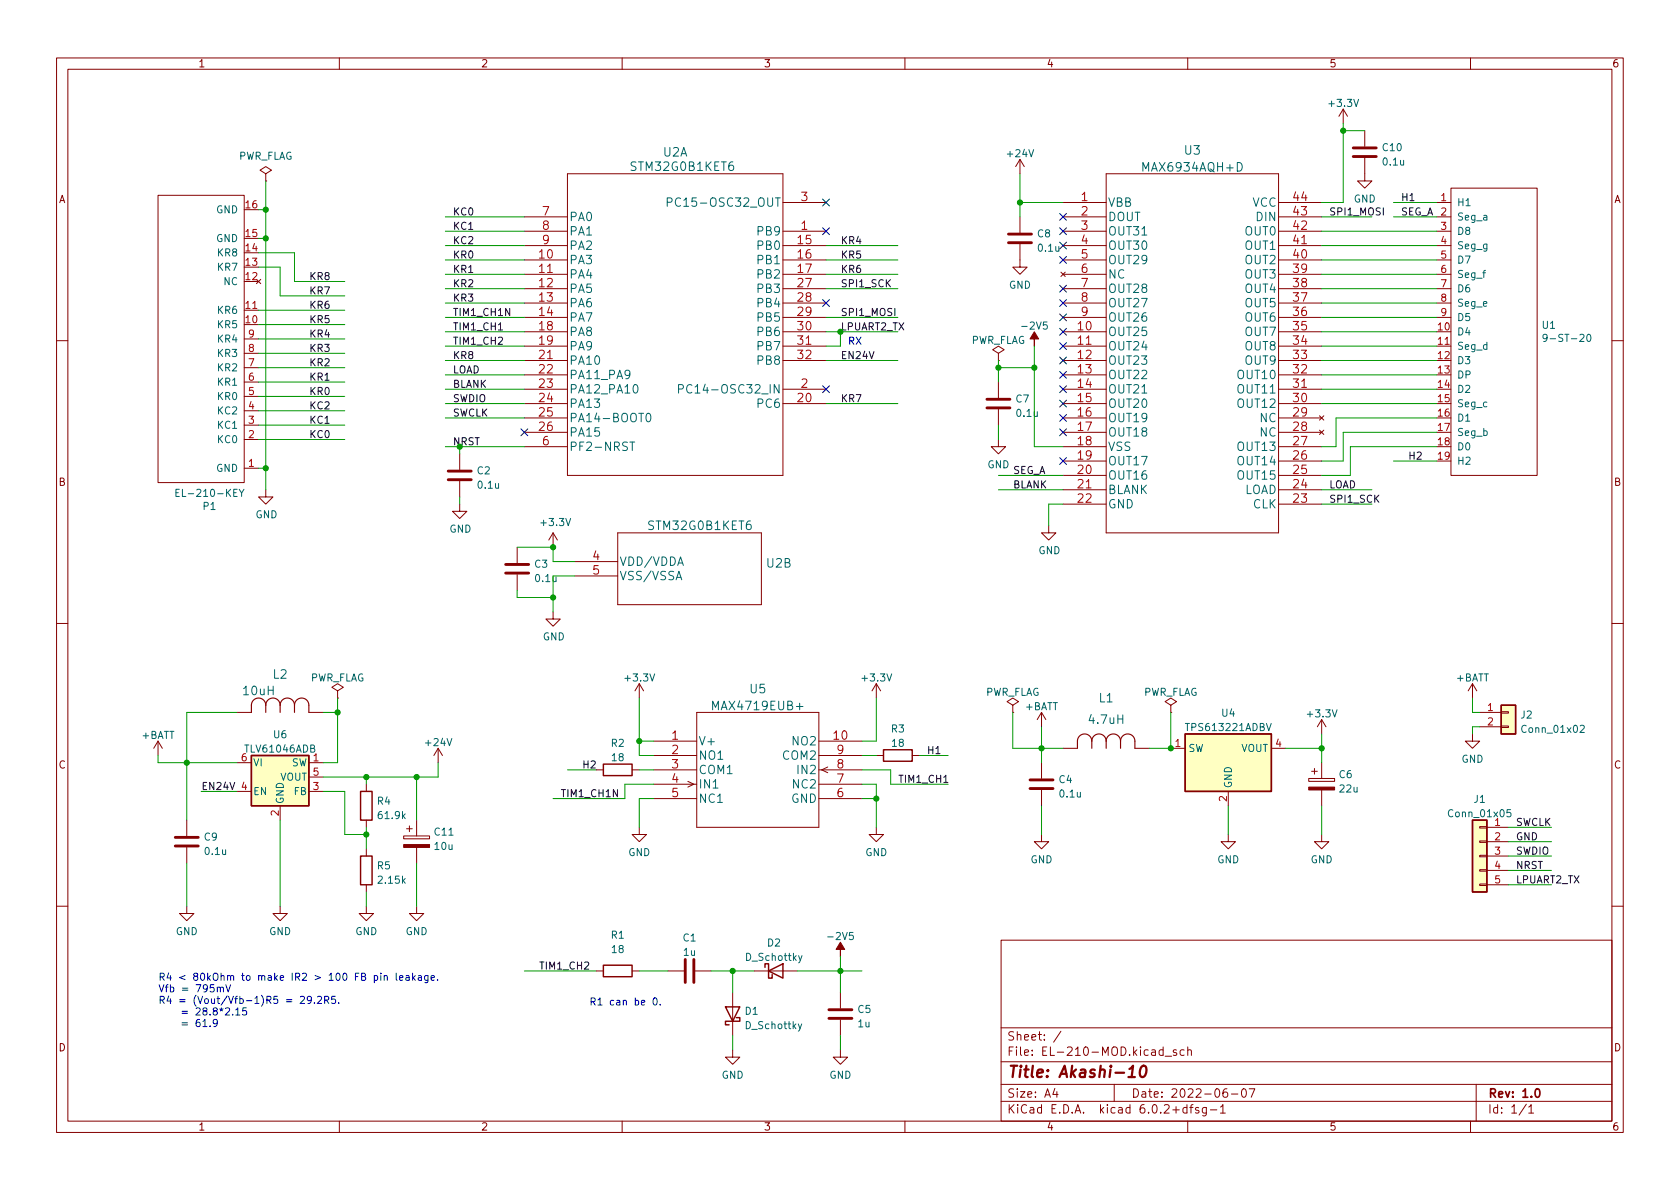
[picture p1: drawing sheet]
<svg xmlns="http://www.w3.org/2000/svg" width="297mm" height="210mm" viewBox="0 0 297 210" stroke-linecap="round" stroke-linejoin="round" font-family="sans-serif">
<g fill="none" stroke="#840000" stroke-width=".18">
<path d="M10 10.2h277v190.1h-277zM12 12.2h273v186.1h-273zM60 10.2v2M110 10.2v2M160 10.2v2M210 10.2v2M237.5 19.3l-.8 1.3M237.5 19.3v2.5M237.5 19.3l.8 1.3M260 10.2v2M27.9 34.5h15.3v50.8h-15.3zM47 30.7l1-.6-1-.6-1 .6 1 .6v1.3"/>
<path d="M47 32h.1M92.7 38.3h7.6M100.3 30.7h38.1v53.4h-38.1zM138.4 35.8h7.6M180.3 28.2v2.5M180.3 38.3v2.8M180.3 28.2l-.7 1.3M180.3 28.2l.8 1.3M188 35.8h7.6M188 38.3h7.6M195.6 30.7h30.5v63.5h-30.5zM226.1 35.8h7.6"/>
<path d="M226.1 38.3h7.6M241.3 27.9v4.1h1.3l-1.3 1.3-1.3-1.3h1.3M241.3 23.1v2.8M254 35.8h2.5M254 38.3h2.5M256.5 33.3h15.3v50.8h-15.3zM43.2 54.9h2.5M43.2 59.9h2.5M45.3 49.4l.8 .8M46.1 49.4l-.8 .8M92.7 40.9h7.6M92.7 43.4h7.6"/>
<path d="M92.7 46h7.6M92.7 48.5h7.6M92.7 51h7.6M92.7 53.6h7.6M92.7 56.1h7.6M92.7 58.7h7.6M138.4 40.9h7.6M138.4 43.4h7.6M138.4 46h7.6M138.4 48.5h7.6M138.4 51h7.6M138.4 53.6h7.6"/>
<path d="M138.4 56.1h7.6M138.4 58.7h7.6M180.3 43.2v4h1.3l-1.3 1.3-1.2-1.3h1.2M187.6 48.1l.7 .8M188 40.9h7.6M188 43.4h7.6M188 46h7.6M188 48.5h7.6M188 51h7.6M188 53.6h7.6M188 56.1h7.6M188 58.7h7.6"/>
<path d="M188.3 48.1l-.7 .8M226.1 40.9h7.6M226.1 43.4h7.6M226.1 46h7.6M226.1 48.5h7.6M226.1 51h7.6M226.1 53.6h7.6M226.1 56.1h7.6M226.1 58.7h7.6M254 40.9h2.5M254 43.4h2.5M254 46h2.5"/>
<path d="M254 48.5h2.5M254 51h2.5M254 53.6h2.5M254 56.1h2.5M10 60.2h2M43.2 77.7h2.5M43.2 75.2h2.5M43.2 72.6h2.5M43.2 70.1h2.5M43.2 67.6h2.5M43.2 65h2.5M43.2 62.5h2.5"/>
<path d="M92.7 61.2h7.6M92.7 63.7h7.6M92.7 66.3h7.6M92.7 68.8h7.6M92.7 71.4h7.6M92.7 73.9h7.6M92.7 76.4h7.6M92.7 79h7.6M138.4 61.2h7.6M138.4 63.7h7.6M138.4 68.8h7.6M138.4 71.4h7.6"/>
<path d="M176.5 62.5l1-.7-1-.6-1 .6 1 .7v1.2M176.5 63.7h.1M176.5 77.7v1.3h1.3l-1.3 1.3-1.2-1.3h1.2M176.5 67.6v2.8M176.5 72.4v2.8M188 61.2h7.6M188 63.7h7.6M188 66.3h7.6M188 68.8h7.6M188 71.4h7.6M188 73.9h7.6M188 76.4h7.6"/>
<path d="M188 79h7.6M226.1 61.2h7.6M226.1 63.7h7.6M226.1 66.3h7.6M226.1 68.8h7.6M226.1 71.4h7.6M226.1 73.9h7.6M226.1 76.4h7.6M226.1 79h7.6M233.3 76.1l.8 .7M233.3 73.5l.8 .8M234.1 76.1l-.8 .7"/>
<path d="M234.1 73.5l-.8 .8M254 61.2h2.5M285 60.2h2M43.2 82.8h2.5M47 86.6v1.3h1.3l-1.3 1.2-1.3-1.2h1.3M81.3 89.1v1.3h1.2l-1.2 1.3-1.3-1.3h1.3M81.3 80.3v2.8M81.3 85.1v2.8M91.4 96.8v2.8M97.8 94.2l-.8 1.3M97.8 94.2v2.6M97.8 94.2l.8 1.3"/>
<path d="M101.6 99.3h7.6M109.2 94.2h25.4v12.7h-25.4zM185.4 93v1.2h1.3l-1.3 1.3-1.3-1.3h1.3M188 81.5h7.6M188 84.1h7.6M188 86.6h7.6M188 89.1h7.6M226.1 81.5h7.6M226.1 84.1h7.6M226.1 86.6h7.6M226.1 89.1h7.6M10 110.2h2"/>
<path d="M91.4 101.6v2.8M97.8 108.2v1.3h1.3l-1.3 1.2-1.3-1.2h1.3M101.6 101.8h7.6M285 110.2h2M27.9 131.1l-.7 1.2M27.9 131.1v2.5M27.9 131.1l.8 1.2M41.9 126h2.5M41.9 134.9h2.5M41.9 139.9h2.5M54.6 126h2.5M54.6 134.9h2.5"/>
<path d="M54.6 139.9h2.5M54.6 137.4h2.5M59.7 122.2l1-.7-1-.6-1 .6 1 .7v1.2M59.7 123.4h.1M64.8 138.7v1.2M77.5 132.3l-.8 1.3M77.5 132.3v2.6M77.5 132.3l.7 1.3M105.4 136.1h1.3M111.8 136.1h1.2M113 120.9l-.7 1.3M113 120.9v2.5"/>
<path d="M113 120.9l.8 1.3M115.6 131.1h7.6M115.6 133.6h7.6M115.6 136.1h7.6M115.6 138.7h7.6M121.6 138.2l1.1 .5-1.1 .5M123.2 126h21.6v20.3h-21.6zM144.8 131.1h7.6M144.8 133.6h7.6M144.8 136.1h7.6M144.8 138.7h7.6M146.4 135.6l-1.1 .5 1.1 .5"/>
<path d="M154.9 120.9l-.7 1.3M154.9 120.9v2.5M154.9 120.9l.8 1.3M154.9 133.6h1.3M161.3 133.6h1.3M179.1 124.7l1-.6-1-.7-1 .7 1 .6v1.3M179.1 126h.1M184.1 126l-.7 1.2M184.1 126v2.5M184.1 134.9v2.8M184.1 139.7v2.8M184.1 126l.8 1.2"/>
<path d="M188 132.3h2.5M200.7 132.3h2.5M207 124.7l1-.6-1-.7-1 .7 1 .6v1.3M207 126h.1M207 132.3h2.5M217.2 139.9v2.6M224.8 132.3h2.5M231.4 137.7h4.6v.5h-4.6zM231.9 136.4h1M232.4 135.9v1M233.7 127.2l-.8 1.3M233.7 127.2v2.6"/>
<path d="M233.7 134.9v2.8M233.7 139.7v2.8M233.7 127.2l.7 1.3M260.3 129.8v1.3h1.3l-1.3 1.2-1.2-1.2h1.2M260.3 120.9l-.7 1.3M260.3 120.9v2.5M260.3 120.9l.8 1.3M261.6 126h3.8M261.6 128.5h3.8M265.4 128.4h1.3v.2h-1.3zM265.4 125.9h1.3v.2h-1.3zM33 145v2.8"/>
<path d="M33 149.9v2.7M49.5 142.5v2.5M64.8 145v1.3M64.8 150.1v1.3M64.8 156.5v1.2M71.4 147.8h4.5v.5h-4.5zM71.9 146.6h1M72.4 146v1.1M73.7 145v2.8M73.7 149.9v2.7M113 146.3v1.3h1.3l-1.3 1.2-1.2-1.2h1.2M115.6 141.2h7.6"/>
<path d="M144.8 141.2h7.6M154.9 146.3v1.3h1.3l-1.3 1.2-1.2-1.2h1.2M184.1 147.6v1.2h1.3l-1.3 1.3-1.2-1.3h1.2M217.2 147.6v1.2h1.2l-1.2 1.3-1.3-1.3h1.3M233.7 147.6v1.2h1.2l-1.2 1.3-1.3-1.3h1.3M261.6 156.3h1.3v.3h-1.3zM261.6 153.8h1.3v.2h-1.3zM261.6 151.3h1.3v.2h-1.3zM261.6 148.7h1.3v.3h-1.3zM261.6 146.2h1.3v.2h-1.3zM262.9 146.3h3.8M262.9 148.8h3.8"/>
<path d="M262.9 151.4h3.8M262.9 153.9h3.8M262.9 156.5h3.8M10 160.2h2M33 160.3v1.2h1.3l-1.3 1.3-1.3-1.3h1.3M49.5 160.3v1.2h1.3l-1.3 1.3-1.2-1.3h1.2M64.8 160.3v1.2h1.2l-1.2 1.3-1.3-1.3h1.3M73.7 160.3v1.2h1.2l-1.2 1.3-1.3-1.3h1.3M105.4 171.7h1.3M111.8 171.7h1.2M118.1 171.7h2.8M122.9 171.7h2.8"/>
<path d="M129.5 175.5v7.6M133.3 171.7h7.7M148.6 175.5v2.8M177 166.3h108v32h-108zM285 160.2h2M60 198.3v2M110 198.3v2M129.5 185.7v1.2h1.3l-1.3 1.3-1.2-1.3h1.2M148.6 185.7v1.2h1.3l-1.3 1.3-1.3-1.3h1.3M148.6 180.3v2.8M160 198.3v2M177 194.8h108"/>
<path d="M177 191.8h108M177 187.8h108M177 181.8h108M186.5 192.5l-.4 1h1M186.9 193v1M187.6 182.4l-1.3 1.9M197 191.8v3M205.6 185.7l-.4-.1-.3 .3v.4l.2 .3h.5M205.6 185.1v1.5M206 186.8h1.1M208 185.7l-.4-.1-.2 .2 .1 .3 .5 .1v.4h-.6M209.4 185.7l-.5-.1-.3 .3v.4l.2 .3h.6"/>
<path d="M209.9 195.9l-.5-.1-.3 .3v.4l.2 .3h.6M209.9 195.3v1.5M210 198.3v2M210 185.8l.2-.2 .4 .1v.9M210 185.1v1.5M210.4 195.8h.5M210.9 195.3l-.3 .2v1.3M211.9 195.9l-.3-.1-.2 .2v.3l.5 .1v.4h-.5M213.3 195.8v1.2l-.3 .3h-.4M213.3 195.9l-.4-.1-.3 .3v.4l.1 .3h.6M214 196.3h1.1M215.8 195.8l.4-.5v1.5"/>
<path d="M215.8 196.8h.8M216.9 192.5a.59 .59 0 0 0-.7 .7v.5l.2 .3h.4l.2-.1 .1-.5-.2-.2-.4-.1-.3 .3M217.7 193.5h1.2M219.7 192.6l.2-.1a.81 .81 0 0 1 .5 .7 .81 .81 0 0 1-.3 .8h-.1a.81 .81 0 0 1-.6-.6 .81 .81 0 0 1 .3-.8zM220.9 192.5h1l-.7 1.5M260 198.3v2M261 191.8v6.5M269.9 195.3l-1.3 1.9M270.3 195.8l.4-.5v1.5M270.3 196.8h.9"/>
</g>
<path d="M271.6 192.6l.2-.1a.82 .82 0 0 1 .6 .7 .82 .82 0 0 1-.3 .8h-.2a.81 .81 0 0 1-.6-.6 .81 .81 0 0 1 .3-.8z" fill="none" stroke="#840000" stroke-width=".3"/>
<path d="M199.5 190.5h1.2M199.7 189l.6-.5-.2 2M201.8 188.7a.46 .46 0 0 1 .5-.2 .46 .46 0 0 1 .4 .3 1.15 1.15 0 0 1-.8 1.7l-.2-.1a1.54 1.54 0 0 1 .1-1.7z" fill="none" stroke="#840000" stroke-width=".4"/>
<g fill="#ffffc2" stroke="#ffffc2" stroke-width=".18">
<path d="M209.5 129.8h15.3v10.1h-15.3z"/>
<path d="M265.4 124.7h2.6v5.1h-2.6z"/>
<path d="M44.4 133.6h10.2v8.9h-10.2z"/>
<path d="M260.3 145h2.6v12.7h-2.6z"/>
</g>
<g fill="none" stroke="#840000" stroke-width=".25">
<path d="M44.4 133.6h10.2v8.9h-10.2zM63.8 139.9h2v5.1h-2zM106.7 135.1h5.1v2.1h-5.1zM156.2 132.6h5.1v2h-5.1zM209.5 129.8h15.3v10.1h-15.3zM265.4 124.7h2.6v5.1h-2.6zM63.8 151.4h2v5.1h-2zM260.3 145h2.6v12.7h-2.6zM106.7 170.7h5.1v2h-5.1zM128.3 178h2.5l-1.3 2.6zM130.2 180h.6v.6h-2.5v.6h.6M135.3 171.1v-.7h.6v2.6h.6v-.7"/>
<path d="M135.9 171.7l2.5-1.3v2.6z"/>
</g>
<g fill="none" stroke="#006464" stroke-width=".18">
<path d="M118 35.8l.7-.1 .1-.2v-.4l-.3-.1h-.5v1.5M273.5 59.7l-.2 .2-.4-.1-.1-.1 .1-.5 .4-.1 .2 .1a.84 .84 0 0 1-.3 1.2h-.3M280.7 59.2l.2-.1a.68 .68 0 0 1 .4 .7 .68 .68 0 0 1-.4 .6l-.2-.1-.1-.4zM111.4 78.2h.8M111.8 78.2v1.5M112.1 68.2l.2-.2a.81 .81 0 0 1 .6 .6 .81 .81 0 0 1-.3 .8l-.2 .1a.81 .81 0 0 1-.3-1.3zM114.4 73.2l.2-.1a.81 .81 0 0 1 .6 .6 .81 .81 0 0 1-.3 .8l-.2 .1a.81 .81 0 0 1-.6-.6 .81 .81 0 0 1 .3-.8zM120 68.8l.7-.1 .1-.2v-.3l-.3-.2h-.5v1.5M122.3 68.2a.6 .6 0 0 0-.7-.1 .6 .6 0 0 0-.2 .8 .56 .56 0 0 0 .3 .5 .56 .56 0 0 0 .6 0M31.1 87.1h.4M31.7 86.5h-.6v1.3h.6M42.3 86.5l.4 .7 .4-.7"/>
<path d="M42.7 87.2v.6M119.5 102.5l.5-1.5 .5 1.5M223.9 127.9l.4 1.3 .5-1.3M279.4 128.4l.5-.1 .2 .3-.8 .9h.8M267.1 143.2h-.6l-.1 .6 .2-.1h.4l.2 .2-.1 .4-.2 .1-.5-.1M141.8 169l-.4 1.1-.2 .2M141.8 181.1l-.5 1.1-.2 .1"/>
</g>
<g fill="none" stroke="#840000" stroke-width=".2">
<path d="M47 124.7a1.27 1.27 0 0 0-1.3-1.3 1.27 1.27 0 0 0-1.3 1.3v1.3M47 124.7a1.27 1.27 0 0 1 1.3-1.3 1.27 1.27 0 0 1 1.2 1.3M47 124.7v1.3M49.5 124.7a1.27 1.27 0 0 1 1.3-1.3 1.27 1.27 0 0 1 1.3 1.3M49.5 124.7v1.3M52.1 124.7a1.27 1.27 0 0 1 1.2-1.3 1.27 1.27 0 0 1 1.3 1.3v1.3M52.1 124.7v1.3M193 131.1a1.27 1.27 0 0 0-1.2-1.3 1.27 1.27 0 0 0-1.3 1.3v1.2M193 131.1a1.27 1.27 0 0 1 1.3-1.3 1.27 1.27 0 0 1 1.3 1.3M193 131.1v1.2M195.6 131.1a1.27 1.27 0 0 1 1.2-1.3 1.27 1.27 0 0 1 1.3 1.3M195.6 131.1v1.2"/>
<path d="M198.1 131.1a1.27 1.27 0 0 1 1.3-1.3 1.27 1.27 0 0 1 1.3 1.3v1.2M198.1 131.1v1.2"/>
</g>
<g fill="none" stroke="#840000" stroke-width=".51">
<path d="M239.3 27.7h4M239.3 26.2h4M178.3 42.9h4.1M178.3 41.4h4.1M174.5 72.1h4.1M174.5 70.6h4.1M79.2 84.8h4.1M79.2 83.3h4.1M89.4 99.8h4.1M89.4 101.3h4.1M182.1 139.4h4.1M182.1 137.9h4.1"/>
<path d="M31 149.6h4.1M31 148.1h4.1M121.2 169.7v4M122.7 169.7v4M146.6 178.6h4M146.6 180.1h4"/>
</g>
<g fill="#840000" stroke="#840000" stroke-width=".18">
<path d="M71.4 149.3h4.5v.6h-4.5z"/>
<path d="M148.6 166.6l.8 1.3h-.8v1.3v-1.3h-.8z"/>
<path d="M231.4 139.2h4.6v.5h-4.6z"/>
<path d="M182.9 58.7l.7 1.2h-.7v1.3v-1.3h-.8z"/>
</g>
<path d="M88.1 58.3h.8M166.9 138.4h.7" fill="none" stroke="#0f0f0f" stroke-width=".18"/>
<g fill="none" stroke="#0000c2" stroke-width=".18">
<path d="M38.4 174.7l.2-.1h.3l.1 .8M39 174.7l.1-.1h.3l.1 .8M39.9 178.3l.5-.1 .2 .4-.8 .9h.8M39.9 174.1l.5 1.3 .4-1.3M41.1 179.4v.1M41.7 178.6l.3-.4v1.3M41.7 179.5h.7M43.6 178.2h-.6l-.1 .6 .2-.1 .4 .1 .1 .1v.5l-.2 .1-.5-.1M53.1 176.3l.5-.1 .2 .3-.7 .9h.7M55 176.7l-.2 .3-.4-.1-.1-.2 .1-.5h.4l.2 .1a.84 .84 0 0 1-.3 1.1h-.3M55.6 177.3v.1M56.1 176.3l.5-.1 .3 .3-.8 .9h.8"/>
<path d="M57.4 176.8h.6l.1-.2v-.3l-.7-.1v1.2M57.7 176.8l.4 .6M59.3 176.2h-.6l-.1 .6 .2-.1h.4l.1 .2v.4l-.2 .1-.5-.1M59.9 177.3v.1M67.3 172.1v.1M67.3 172.5v.9M67.9 172.6l.2-.1 .3 .1 .1 .8M67.9 172.5v.9M70 172.1v1.1l.2 .2M70.7 172.9l.6-.1-.1-.2-.4-.1-.1 .2v.6h.5M71.8 172.6h.5v.8M72.3 172.8l-.4 .1-.2 .2 .2 .3 .4-.1"/>
<path d="M73 172.1v1.3M73.1 172.9l.3 .5M73.4 172.5l-.4 .5M74 172.6h.5v.8M74.5 172.8l-.4 .1-.2 .2 .2 .3 .4-.1M75.7 172.5v1l-.3 .3-.3-.1M75.7 172.6l-.4-.1-.2 .3 .1 .5h.5M76.2 172.9l.6-.1v-.2l-.4-.1-.2 .2 .1 .6h.5M77.4 173.2v.2M115.6 176.6l.2-.1a.68 .68 0 0 1 .4 .6 .68 .68 0 0 1-.4 .6l-.2-.1-.1-.4zM116.7 177.6v.1M35.9 180.6l.3-.3v1.2"/>
<path d="M35.9 181.5h.7M37.1 181.4v.1M38.4 180.8l-.2 .3h-.3l-.2-.3 .1-.5h.4l.2 .1a.84 .84 0 0 1-.3 1.1h-.3"/>
</g>
<g fill="none" stroke="#009600" stroke-width=".18">
<path d="M45.7 37.1h1.3M47 32v54.6M78.7 38.3h14M180.3 30.7v7.6M180.3 35.8h7.7M233.7 38.3h8.9M237.5 21.8v14h-3.8M237.5 23.1h3.8M246.4 35.8h7.6M246.4 38.3h7.6M45.7 47.2h3.8v5.1h11.5M45.7 44.7h6.4v5.1h8.9"/>
<path d="M45.7 42.2h1.3M45.7 54.9h15.3M45.7 59.9h15.3M45.7 57.4h15.3M78.7 40.9h14M78.7 53.6h14M78.7 56.1h14M78.7 58.7h14M78.7 51h14M78.7 43.4h14M78.7 46h14M78.7 48.5h14"/>
<path d="M146 56.1h12.7M146 58.7h12.7M146 51h12.7M146 43.4h12.7M146 46h12.7M146 48.5h12.7M148.6 58.7v2.5h-2.6M233.7 40.9h20.3M233.7 53.6h20.3M233.7 56.1h20.3M233.7 58.7h20.3M233.7 51h20.3"/>
<path d="M233.7 43.4h20.3M233.7 46h20.3M233.7 48.5h20.3M45.7 62.5h15.3M45.7 65h15.3M45.7 67.6h15.3M45.7 70.1h15.3M45.7 72.6h15.3M45.7 77.7h15.3M45.7 75.2h15.3M78.7 79h14M78.7 63.7h14"/>
<path d="M78.7 66.3h14M78.7 71.4h14M78.7 61.2h14M78.7 68.8h14M78.7 73.9h14M81.3 79v1.3M146 63.7h12.7M146 71.4h12.7M176.5 63.7v3.9M176.5 75.2v2.5M176.5 65h6.4M182.9 61.2v17.8h5.1"/>
<path d="M233.7 63.7h20.3M233.7 66.3h20.3M233.7 71.4h20.3M233.7 61.2h20.3M233.7 68.8h20.3M254 76.4h-16.5v5.1h-3.8M254 73.9h-17.8v5.1h-2.5M254 79h-15.2v5.1h-5.1M45.7 82.8h1.3M81.3 87.9v1.2M91.4 96.8h6.4v2.5h3.8M176.5 86.6h11.5"/>
<path d="M176.5 84.1h11.5M188 89.1h-2.6v3.9M233.7 86.6h8.9M233.7 89.1h8.9M246.4 81.5h7.6M91.4 104.4v1.3h6.4M101.6 101.8h-3.8v6.4M27.9 133.6v1.3h14M35.6 139.9h6.3M41.9 126h-8.9v19M57.1 139.9h3.9v7.7h3.8M57.1 126h2.6"/>
<path d="M59.7 123.4v11.5h-2.6M64.8 137.4v1.3M73.7 137.4v7.6M77.5 134.9v2.5h-20.4M100.3 136.1h5.1M113 123.4v10.2h2.6M113 136.1h2.6M113 131.1h2.6M115.6 138.7h-5.1v2.5h-12.7M152.4 138.7h2.5v7.6M152.4 136.1h5.1v2.6h10.1M152.4 133.6h2.5"/>
<path d="M154.9 123.4v7.7h-2.5M162.6 133.6h5M179.1 126v6.3h8.9M184.1 128.5v6.4M207 126v6.3h-3.8M227.3 132.3h6.4M233.7 129.8v5.1M260.3 123.4v2.6h1.3M261.6 128.5h-1.3v1.3M33 152.6v7.7M49.5 145v15.3M64.8 146.3v3.8"/>
<path d="M64.8 157.7v2.6M73.7 152.6v7.7M115.6 141.2h-2.6v5.1M152.4 141.2h2.5M184.1 142.5v5.1M217.2 142.5v5.1M233.7 142.5v5.1M266.7 146.3h7.6M266.7 148.8h7.6M266.7 153.9h7.6M266.7 156.5h7.6M266.7 151.4h7.6"/>
<path d="M92.7 171.7h12.7M113 171.7h5.1M125.7 171.7h7.6M129.5 171.7v3.8M141 171.7h11.4M148.6 169.2v6.3M129.5 183.1v2.6M148.6 183.1v2.6"/>
</g>
<g fill="none" stroke="#000084" stroke-width=".18">
<path d="M145.4 35.2l1.3 1.2M146.7 35.2l-1.3 1.2M187.4 37.7l1.2 1.3M188.6 37.7l-1.2 1.3M145.4 53l1.3 1.2M145.4 40.3l1.3 1.2M146.7 53l-1.3 1.2M146.7 40.3l-1.3 1.2M187.4 42.8l1.2 1.2M187.4 55.5l1.2 1.2M187.4 40.3l1.2 1.2M187.4 45.4l1.2 1.2"/>
<path d="M187.4 50.4l1.2 1.3M187.4 53l1.2 1.2M187.4 58.1l1.2 1.2M188.6 42.8l-1.2 1.2M188.6 55.5l-1.2 1.2M188.6 40.3l-1.2 1.2M188.6 45.4l-1.2 1.2M188.6 50.4l-1.2 1.3M188.6 53l-1.2 1.2M188.6 58.1l-1.2 1.2M92.1 75.8l1.2 1.3M93.3 75.8l-1.2 1.3"/>
<path d="M145.4 68.2l1.3 1.2M146.7 68.2l-1.3 1.2M187.4 63.1l1.2 1.3M187.4 65.7l1.2 1.2M187.4 68.2l1.2 1.2M187.4 70.8l1.2 1.2M187.4 73.3l1.2 1.2M187.4 75.8l1.2 1.3M187.4 60.6l1.2 1.2M188.6 63.1l-1.2 1.3M188.6 65.7l-1.2 1.2M188.6 68.2l-1.2 1.2"/>
<path d="M188.6 70.8l-1.2 1.2M188.6 73.3l-1.2 1.2M188.6 75.8l-1.2 1.3M188.6 60.6l-1.2 1.2M187.4 80.9l1.2 1.2M188.6 80.9l-1.2 1.2"/>
</g>
<g fill="#009600" stroke="#009600" stroke-width=".18">
<circle cx="176.5" cy="65" r=".46"/>
<circle cx="237.5" cy="23.1" r=".46"/>
<circle cx="182.9" cy="65" r=".46"/>
<circle cx="180.3" cy="35.8" r=".46"/>
<circle cx="233.7" cy="132.3" r=".46"/>
<circle cx="81.3" cy="79" r=".46"/>
<circle cx="207" cy="132.3" r=".46"/>
<circle cx="184.1" cy="132.3" r=".46"/>
<circle cx="64.8" cy="137.4" r=".46"/>
<circle cx="73.7" cy="137.4" r=".46"/>
<circle cx="113" cy="131.1" r=".46"/>
<circle cx="97.8" cy="96.8" r=".46"/>
<circle cx="47" cy="82.8" r=".46"/>
<circle cx="97.8" cy="105.7" r=".46"/>
<circle cx="148.6" cy="171.7" r=".46"/>
<circle cx="64.8" cy="147.6" r=".46"/>
<circle cx="154.9" cy="141.2" r=".46"/>
<circle cx="129.5" cy="171.7" r=".46"/>
<circle cx="47" cy="42.2" r=".46"/>
<circle cx="47" cy="37.1" r=".46"/>
<circle cx="59.7" cy="126" r=".46"/>
<circle cx="33" cy="134.9" r=".46"/>
</g>
<text font-size="2.8" fill="#840000" x="178" y="190.6">Title: Akashi-10</text>
<g font-size="2.1" fill="#006464">
<text x="117.3" y="27.7">U2A</text>
<text x="209.5" y="27.3">U3</text>
<text x="111.7" y="30.2">STM32G0B1KET6</text>
<text x="202.4" y="30.3">MAX6934AQH+D</text>
<text x="100.6" y="39.1">PA0</text>
<text x="100.6" y="41.6">PA1</text>
<text x="119.9" y="36.6">PC15-OSC32_OUT</text>
<text x="134.1" y="41.6">PB9</text>
<text x="195.8" y="36.6">VBB</text>
<text x="195.8" y="39.1">DOUT</text>
<text x="195.8" y="41.6">OUT31</text>
<text x="220.2" y="41.6">OUT0</text>
<text x="221.4" y="36.6">VCC</text>
<text x="222.2" y="39.1">DIN</text>
<text x="100.6" y="46.7">PA3</text>
<text x="100.6" y="44.2">PA2</text>
<text x="134.1" y="44.2">PB0</text>
<text x="134.1" y="46.7">PB1</text>
<text x="195.8" y="44.2">OUT30</text>
<text x="195.8" y="46.7">OUT29</text>
<text x="220.2" y="46.7">OUT2</text>
<text x="220.2" y="44.2">OUT1</text>
<text x="100.6" y="49.3">PA4</text>
<text x="100.6" y="51.8">PA5</text>
<text x="134.1" y="49.3">PB2</text>
<text x="134.1" y="51.8">PB3</text>
<text x="195.8" y="49.3">NC</text>
<text x="195.8" y="51.8">OUT28</text>
<text x="220.2" y="51.8">OUT4</text>
<text x="220.2" y="49.3">OUT3</text>
<text x="100.6" y="54.3">PA6</text>
<text x="100.6" y="56.9">PA7</text>
<text x="100.6" y="59.4">PA8</text>
<text x="134.1" y="54.3">PB4</text>
<text x="134.1" y="56.9">PB5</text>
<text x="134.1" y="59.4">PB6</text>
<text x="195.8" y="59.4">OUT25</text>
<text x="195.8" y="54.3">OUT27</text>
<text x="195.8" y="56.9">OUT26</text>
<text x="220.2" y="59.4">OUT7</text>
<text x="220.2" y="56.9">OUT6</text>
<text x="220.2" y="54.3">OUT5</text>
<text x="100.6" y="62">PA9</text>
<text x="100.6" y="64.5">PA10</text>
<text x="134.1" y="62">PB7</text>
<text x="134.1" y="64.5">PB8</text>
<text x="195.8" y="62">OUT24</text>
<text x="195.8" y="64.5">OUT23</text>
<text x="220.2" y="64.5">OUT9</text>
<text x="220.2" y="62">OUT8</text>
<text x="100.6" y="67">PA11_PA9</text>
<text x="100.6" y="69.6">PA12_PA10</text>
<text x="122.2" y="69.6">PC14-OSC32_IN</text>
<text x="195.8" y="67">OUT22</text>
<text x="195.8" y="69.6">OUT21</text>
<text x="219.1" y="69.6">OUT11</text>
<text x="219.1" y="67">OUT10</text>
<text x="100.6" y="72.1">PA13</text>
<text x="100.6" y="74.7">PA14-BOOT0</text>
<text x="100.6" y="77.2">PA15</text>
<text x="134.1" y="72.1">PC6</text>
<text x="195.8" y="72.1">OUT20</text>
<text x="195.8" y="74.7">OUT19</text>
<text x="195.8" y="77.2">OUT18</text>
<text x="219.1" y="72.1">OUT12</text>
<text x="222.8" y="77.2">NC</text>
<text x="222.8" y="74.7">NC</text>
<text x="100.6" y="79.7">PF2-NRST</text>
<text x="195.8" y="79.7">VSS</text>
<text x="195.8" y="82.3">OUT17</text>
<text x="219.1" y="82.3">OUT14</text>
<text x="219.1" y="79.7">OUT13</text>
<text x="195.8" y="84.8">OUT16</text>
<text x="195.8" y="87.4">BLANK</text>
<text x="195.8" y="89.9">GND</text>
<text x="219.1" y="84.8">OUT15</text>
<text x="219.9" y="87.4">LOAD</text>
<text x="221.5" y="89.9">CLK</text>
<text x="114.9" y="93.7">STM32G0B1KET6</text>
<text x="109.5" y="100.1">VDD/VDDA</text>
<text x="135.6" y="100.4">U2B</text>
<text x="109.5" y="102.6">VSS/VSSA</text>
<text x="43.1" y="122.9">10uH</text>
<text x="48.3" y="120">L2</text>
<text x="126.4" y="125.6">MAX4719EUB+</text>
<text x="132.6" y="122.6">U5</text>
<text x="194.3" y="124.2">L1</text>
<text x="123.4" y="131.8">V+</text>
<text x="140.2" y="131.8">NO2</text>
<text x="192.7" y="128">4.7uH</text>
<text x="123.4" y="134.3">NO1</text>
<text x="123.4" y="136.9">COM1</text>
<text x="138.5" y="134.3">COM2</text>
<text x="141.3" y="136.9">IN2</text>
<text x="123.4" y="139.4">IN1</text>
<text x="123.4" y="142">NC1</text>
<text x="139.9" y="142">GND</text>
<text x="140.4" y="139.4">NC2</text>
</g>
<g font-size="2.1" fill="#a90000">
<text x="141.7" y="35.6">3</text>
<text x="191.2" y="35.6">1</text>
<text x="228.7" y="35.6">44</text>
<text x="95.9" y="38.1">7</text>
<text x="95.9" y="40.6">8</text>
<text x="141.7" y="40.6">1</text>
<text x="191.2" y="38.1">2</text>
<text x="191.2" y="40.6">3</text>
<text x="228.7" y="40.6">42</text>
<text x="228.7" y="38.1">43</text>
<text x="95.4" y="45.7">10</text>
<text x="95.9" y="43.2">9</text>
<text x="141.1" y="43.2">15</text>
<text x="141.1" y="45.7">16</text>
<text x="191.2" y="43.2">4</text>
<text x="191.2" y="45.7">5</text>
<text x="228.7" y="45.7">40</text>
<text x="228.7" y="43.2">41</text>
<text x="95.4" y="48.3">11</text>
<text x="95.4" y="50.8">12</text>
<text x="95.4" y="53.3">13</text>
<text x="141.1" y="48.3">17</text>
<text x="141.1" y="50.8">27</text>
<text x="141.1" y="53.3">28</text>
<text x="191.2" y="48.3">6</text>
<text x="191.2" y="50.8">7</text>
<text x="191.2" y="53.3">8</text>
<text x="228.7" y="53.3">37</text>
<text x="228.7" y="50.8">38</text>
<text x="228.7" y="48.3">39</text>
<text x="95.4" y="55.9">14</text>
<text x="95.4" y="58.4">18</text>
<text x="141.1" y="55.9">29</text>
<text x="141.1" y="58.4">30</text>
<text x="190.6" y="58.4">10</text>
<text x="191.2" y="55.9">9</text>
<text x="228.7" y="58.4">35</text>
<text x="228.7" y="55.9">36</text>
<text x="95.4" y="61">19</text>
<text x="95.4" y="63.5">21</text>
<text x="141.1" y="61">31</text>
<text x="141.1" y="63.5">32</text>
<text x="190.6" y="61">11</text>
<text x="190.6" y="63.5">12</text>
<text x="228.7" y="63.5">33</text>
<text x="228.7" y="61">34</text>
<text x="95.4" y="66">22</text>
<text x="95.4" y="68.6">23</text>
<text x="95.4" y="71.1">24</text>
<text x="141.1" y="71.1">20</text>
<text x="141.7" y="68.6">2</text>
<text x="190.6" y="66">13</text>
<text x="190.6" y="68.6">14</text>
<text x="190.6" y="71.1">15</text>
<text x="228.7" y="71.1">30</text>
<text x="228.7" y="68.6">31</text>
<text x="228.7" y="66">32</text>
<text x="95.4" y="73.7">25</text>
<text x="95.4" y="76.2">26</text>
<text x="190.6" y="73.7">16</text>
<text x="190.6" y="76.2">17</text>
<text x="228.7" y="76.2">28</text>
<text x="228.7" y="73.7">29</text>
<text x="95.9" y="78.7">6</text>
<text x="190.6" y="78.7">18</text>
<text x="190.6" y="81.3">19</text>
<text x="190.6" y="83.8">20</text>
<text x="228.7" y="83.8">25</text>
<text x="228.7" y="81.3">26</text>
<text x="228.7" y="78.7">27</text>
<text x="190.6" y="86.4">21</text>
<text x="190.6" y="88.9">22</text>
<text x="228.7" y="88.9">23</text>
<text x="228.7" y="86.4">24</text>
<text x="104.8" y="99.1">4</text>
<text x="104.8" y="101.6">5</text>
<text x="118.8" y="130.8">1</text>
<text x="147.4" y="130.8">10</text>
<text x="118.8" y="133.3">2</text>
<text x="118.8" y="135.9">3</text>
<text x="148" y="135.9">8</text>
<text x="148" y="133.3">9</text>
<text x="118.8" y="138.4">4</text>
<text x="118.8" y="141">5</text>
<text x="148" y="141">6</text>
<text x="148" y="138.4">7</text>
</g>
<g font-size="2.1" fill="#840000">
<text x="178" y="184">Sheet: /</text>
<text x="178" y="186.7">File: EL-210-MOD.kicad_sch</text>
<text x="178" y="196.9">KiCad E.D.A. kicad 6.0.2+dfsg-1</text>
<text x="178" y="194.1">Size: A4</text>
<text x="200" y="194.1">Date: 2022-06-07</text>
<text x="263" y="194.1">Rev: 1.0</text>
<text x="263" y="196.9">Id: 1/1</text>
</g>
<g font-size="1.8" fill="#840000">
<text x="35" y="11.9">1</text>
<text x="85" y="11.9">2</text>
<text x="135" y="11.9">3</text>
<text x="185" y="11.9">4</text>
<text x="235" y="11.9">5</text>
<text x="285" y="11.9">6</text>
<text x="10.3" y="35.9">A</text>
<text x="285.3" y="35.9">A</text>
<text x="10.3" y="85.9">B</text>
<text x="285.3" y="85.9">B</text>
<text x="10.3" y="135.9">C</text>
<text x="285.3" y="135.9">C</text>
<text x="10.3" y="185.9">D</text>
<text x="285.3" y="185.9">D</text>
<text x="35" y="199.9">1</text>
<text x="85" y="199.9">2</text>
<text x="135" y="199.9">3</text>
<text x="185" y="199.9">4</text>
<text x="235" y="199.9">5</text>
<text x="285" y="199.9">6</text>
</g>
<g font-size="1.8" fill="#006464">
<text x="235.2" y="18.9">+3.3V</text>
<text x="42" y="28.2">PWR_FLAG</text>
<text x="178.3" y="27.8">+24V</text>
<text x="244.5" y="26.7">C10</text>
<text x="244.6" y="29.3">0.1u</text>
<text x="239.3" y="35.8">GND</text>
<text x="38.2" y="37.7">GND</text>
<text x="183.4" y="42">C8</text>
<text x="257.6" y="36.4">H1</text>
<text x="257.6" y="39">Seg_a</text>
<text x="257.6" y="41.5">D8</text>
<text x="38.2" y="42.8">GND</text>
<text x="38.6" y="47.9">KR7</text>
<text x="38.6" y="45.3">KR8</text>
<text x="183.7" y="44.5">0.1u</text>
<text x="257.6" y="44.1">Seg_g</text>
<text x="257.6" y="46.6">D7</text>
<text x="39.6" y="50.4">NC</text>
<text x="178.4" y="51">GND</text>
<text x="257.6" y="49.1">Seg_f</text>
<text x="257.6" y="51.7">D6</text>
<text x="38.6" y="58">KR5</text>
<text x="38.6" y="55.5">KR6</text>
<text x="181" y="58.3">-2V5</text>
<text x="257.6" y="59.3">D4</text>
<text x="257.6" y="54.2">Seg_e</text>
<text x="257.6" y="56.8">D5</text>
<text x="272.7" y="58.1">U1</text>
<text x="38.6" y="65.7">KR2</text>
<text x="38.6" y="63.1">KR3</text>
<text x="38.6" y="60.6">KR4</text>
<text x="171.6" y="60.8">PWR_FLAG</text>
<text x="257.6" y="61.8">Seg_d</text>
<text x="257.6" y="64.4">D3</text>
<text x="273.9" y="60.4">9-ST-20</text>
<text x="38.6" y="70.7">KR0</text>
<text x="38.6" y="68.2">KR1</text>
<text x="179.6" y="71.2">C7</text>
<text x="257.6" y="66.9">DP</text>
<text x="257.6" y="69.5">D2</text>
<text x="38.6" y="75.8">KC1</text>
<text x="38.6" y="73.3">KC2</text>
<text x="179.8" y="73.7">0.1u</text>
<text x="257.6" y="72">Seg_c</text>
<text x="257.6" y="74.5">D1</text>
<text x="257.6" y="77.1">Seg_b</text>
<text x="38.2" y="83.4">GND</text>
<text x="38.6" y="78.4">KC0</text>
<text x="84.4" y="83.9">C2</text>
<text x="174.6" y="82.8">GND</text>
<text x="257.6" y="79.6">D0</text>
<text x="257.6" y="82.2">H2</text>
<text x="32" y="87.9">EL-210-KEY</text>
<text x="84.6" y="86.4">0.1u</text>
<text x="36" y="90.2">P1</text>
<text x="45.2" y="91.6">GND</text>
<text x="79.4" y="94.2">GND</text>
<text x="95.8" y="93">+3.3V</text>
<text x="94.5" y="100.4">C3</text>
<text x="183.6" y="98">GND</text>
<text x="94.8" y="102.9">0.1u</text>
<text x="96" y="113.2">GND</text>
<text x="54.7" y="120.5">PWR_FLAG</text>
<text x="110.7" y="120.5">+3.3V</text>
<text x="152.6" y="120.5">+3.3V</text>
<text x="174.1" y="123">PWR_FLAG</text>
<text x="181.3" y="125.6">+BATT</text>
<text x="202" y="123">PWR_FLAG</text>
<text x="257.5" y="120.5">+BATT</text>
<text x="25.1" y="130.7">+BATT</text>
<text x="48.4" y="130.5">U6</text>
<text x="75.4" y="131.9">+24V</text>
<text x="157.6" y="129.5">R3</text>
<text x="210" y="129.3">TPS613221ADBV</text>
<text x="216" y="126.7">U4</text>
<text x="231.3" y="126.8">+3.3V</text>
<text x="268.9" y="127">J2</text>
<text x="269.4" y="129.6">Conn_01x02</text>
<text x="43.5" y="133.1">TLV61046ADB</text>
<text x="44.7" y="135.5">VI</text>
<text x="51.5" y="135.5">SW</text>
<text x="108.1" y="132.1">R2</text>
<text x="108.2" y="134.6">18</text>
<text x="157.8" y="132.1">18</text>
<text x="210.1" y="133">SW</text>
<text x="219.4" y="133">VOUT</text>
<text x="236.8" y="137.6">C6</text>
<text x="258.4" y="134.9">GND</text>
<text x="44.7" y="140.6">EN</text>
<text x="49.4" y="138">VOUT</text>
<text x="50.2" y="142.2" transform="rotate(-90 50.2 142.2)">GND</text>
<text x="52" y="140.6">FB</text>
<text x="66.7" y="142.3">R4</text>
<text x="187.3" y="138.5">C4</text>
<text x="187.5" y="141">0.1u</text>
<text x="217.8" y="139.4" transform="rotate(-90 217.8 139.4)">GND</text>
<text x="236.9" y="140.1">22u</text>
<text x="260.6" y="142">J1</text>
<text x="36.1" y="148.6">C9</text>
<text x="67" y="144.8">61.9k</text>
<text x="76.9" y="147.7">C11</text>
<text x="256.4" y="144.5">Conn_01x05</text>
<text x="36.3" y="151.2">0.1u</text>
<text x="66.7" y="153.7">R5</text>
<text x="76.9" y="150.3">10u</text>
<text x="111.1" y="151.4">GND</text>
<text x="153" y="151.4">GND</text>
<text x="182.2" y="152.6">GND</text>
<text x="215.2" y="152.6">GND</text>
<text x="231.7" y="152.6">GND</text>
<text x="67" y="156.3">2.15k</text>
<text x="31.1" y="165.3">GND</text>
<text x="47.6" y="165.3">GND</text>
<text x="62.8" y="165.3">GND</text>
<text x="71.7" y="165.3">GND</text>
<text x="108.1" y="166">R1</text>
<text x="120.8" y="166.5">C1</text>
<text x="135.7" y="167.4">D2</text>
<text x="146.7" y="166.2">-2V5</text>
<text x="108.2" y="168.5">18</text>
<text x="120.9" y="169">1u</text>
<text x="132" y="169.9">D_Schottky</text>
<text x="131.8" y="179.4">D1</text>
<text x="151.7" y="179.1">C5</text>
<text x="131.9" y="182">D_Schottky</text>
<text x="151.7" y="181.7">1u</text>
<text x="127.6" y="190.7">GND</text>
<text x="146.6" y="190.7">GND</text>
</g>
<g font-size="1.8" fill="#0f0f0f">
<text x="247.6" y="35.5">H1</text>
<text x="80" y="38.1">KC0</text>
<text x="80" y="40.6">KC1</text>
<text x="234.9" y="38.1">SPI1_MOSI</text>
<text x="247.6" y="38.1">SEG_A 2</text>
<text x="80" y="43.2">KC2</text>
<text x="80" y="45.7">KR0</text>
<text x="148.6" y="45.7">KR5</text>
<text x="148.6" y="43.2">KR4</text>
<text x="54.6" y="52.1">KR7</text>
<text x="54.6" y="49.5">KR8</text>
<text x="80" y="50.8">KR2</text>
<text x="80" y="53.3">KR3</text>
<text x="80" y="48.2">KR1</text>
<text x="148.6" y="50.8">SPI1_SCK</text>
<text x="148.6" y="48.2">KR6</text>
<text x="54.6" y="59.7">KR4</text>
<text x="54.6" y="54.6">KR6</text>
<text x="54.6" y="57.1">KR5</text>
<text x="80" y="58.4">TIM1_CH1</text>
<text x="80" y="55.9">TIM1_CH1N</text>
<text x="148.6" y="55.9">SPI1_MOSI</text>
<text x="54.6" y="64.8">KR2</text>
<text x="54.6" y="62.2">KR3</text>
<text x="80" y="63.5">KR8</text>
<text x="80" y="60.9">TIM1_CH2</text>
<text x="148.6" y="63.5">EN24V</text>
<text x="54.6" y="67.3">KR1</text>
<text x="54.6" y="69.8">KR0</text>
<text x="80" y="66">LOAD</text>
<text x="80" y="71.1">SWDIO</text>
<text x="80" y="68.6">BLANK</text>
<text x="148.6" y="71.1">KR7</text>
<text x="54.6" y="72.4">KC2</text>
<text x="54.6" y="74.9">KC1</text>
<text x="54.6" y="77.5">KC0</text>
<text x="80" y="73.6">SWCLK</text>
<text x="80" y="78.7">NRST</text>
<text x="179.1" y="83.8">SEG_A</text>
<text x="248.9" y="81.3">H2</text>
<text x="179.1" y="86.3">BLANK</text>
<text x="234.9" y="88.9">SPI1_SCK</text>
<text x="234.9" y="86.3">LOAD</text>
<text x="102.9" y="135.9">H2</text>
<text x="163.8" y="133.3">H1</text>
<text x="35.6" y="139.7">EN24V</text>
<text x="99.1" y="141">TIM1_CH1N</text>
<text x="158.7" y="138.4">TIM1_CH1</text>
<text x="268" y="148.6">GND</text>
<text x="268" y="146">SWCLK</text>
<text x="268" y="151.1">SWDIO</text>
<text x="268" y="153.7">NRST</text>
<text x="268" y="156.2">LPUART2_TX</text>
<text x="95.2" y="171.4">TIM1_CH2</text>
</g>
<g font-size="1.8" fill="#a90000">
<text x="254.8" y="35.6">1</text>
<text x="43.5" y="41.9">15</text>
<text x="43.5" y="36.8">16</text>
<text x="254.8" y="40.6">3</text>
<text x="43.5" y="47">13</text>
<text x="43.5" y="44.4">14</text>
<text x="254.8" y="43.2">4</text>
<text x="254.8" y="45.7">5</text>
<text x="43.5" y="49.5">12</text>
<text x="254.8" y="48.3">6</text>
<text x="254.8" y="50.8">7</text>
<text x="254.8" y="53.3">8</text>
<text x="43.5" y="57.1">10</text>
<text x="43.5" y="54.6">11</text>
<text x="44" y="59.7">9</text>
<text x="254.3" y="58.4">10</text>
<text x="254.8" y="55.9">9</text>
<text x="44" y="64.8">7</text>
<text x="44" y="62.2">8</text>
<text x="254.3" y="61">11</text>
<text x="254.3" y="63.5">12</text>
<text x="44" y="69.8">5</text>
<text x="44" y="67.3">6</text>
<text x="254.3" y="66">13</text>
<text x="254.3" y="68.6">14</text>
<text x="254.3" y="71.1">15</text>
<text x="44" y="77.5">2</text>
<text x="44" y="74.9">3</text>
<text x="44" y="72.4">4</text>
<text x="254.3" y="73.7">16</text>
<text x="254.3" y="76.2">17</text>
<text x="44" y="82.5">1</text>
<text x="254.3" y="78.7">18</text>
<text x="254.3" y="81.3">19</text>
<text x="263" y="125.7">1</text>
<text x="263" y="128.3">2</text>
<text x="42.7" y="134.6">6</text>
<text x="55.4" y="134.6">1</text>
<text x="55.4" y="137.2">5</text>
<text x="207.8" y="132.1">1</text>
<text x="225.6" y="132.1">4</text>
<text x="42.7" y="139.7">4</text>
<text x="55.4" y="139.7">3</text>
<text x="216.9" y="141.7" transform="rotate(-90 216.9 141.7)">2</text>
<text x="49.3" y="144.3" transform="rotate(-90 49.3 144.3)">2</text>
<text x="264.3" y="146">1</text>
<text x="264.3" y="148.6">2</text>
<text x="264.3" y="151.1">3</text>
<text x="264.3" y="153.7">4</text>
<text x="264.3" y="156.2">5</text>
</g>
<text font-size="1.8" fill="#009600" x="148.6" y="58.4">LPUART2_TX</text>
<g font-size="1.8" fill="#0000c2">
<text x="149.9" y="60.9">RX</text>
<text x="27.9" y="173.4">R4 &lt; 80kOhm to make IR2 &gt; 100 FB pin leakage.</text>
<text x="27.9" y="175.5">Vfb = 795mV</text>
<text x="27.9" y="177.5">R4 = (Vout/Vfb-1)R5 = 29.2R5.</text>
<text x="29.9" y="179.6">= 28.8*2.15</text>
<text x="104.1" y="177.8">R1 can be 0.</text>
<text x="29.9" y="181.6">= 61.9</text>
</g>
</svg>
